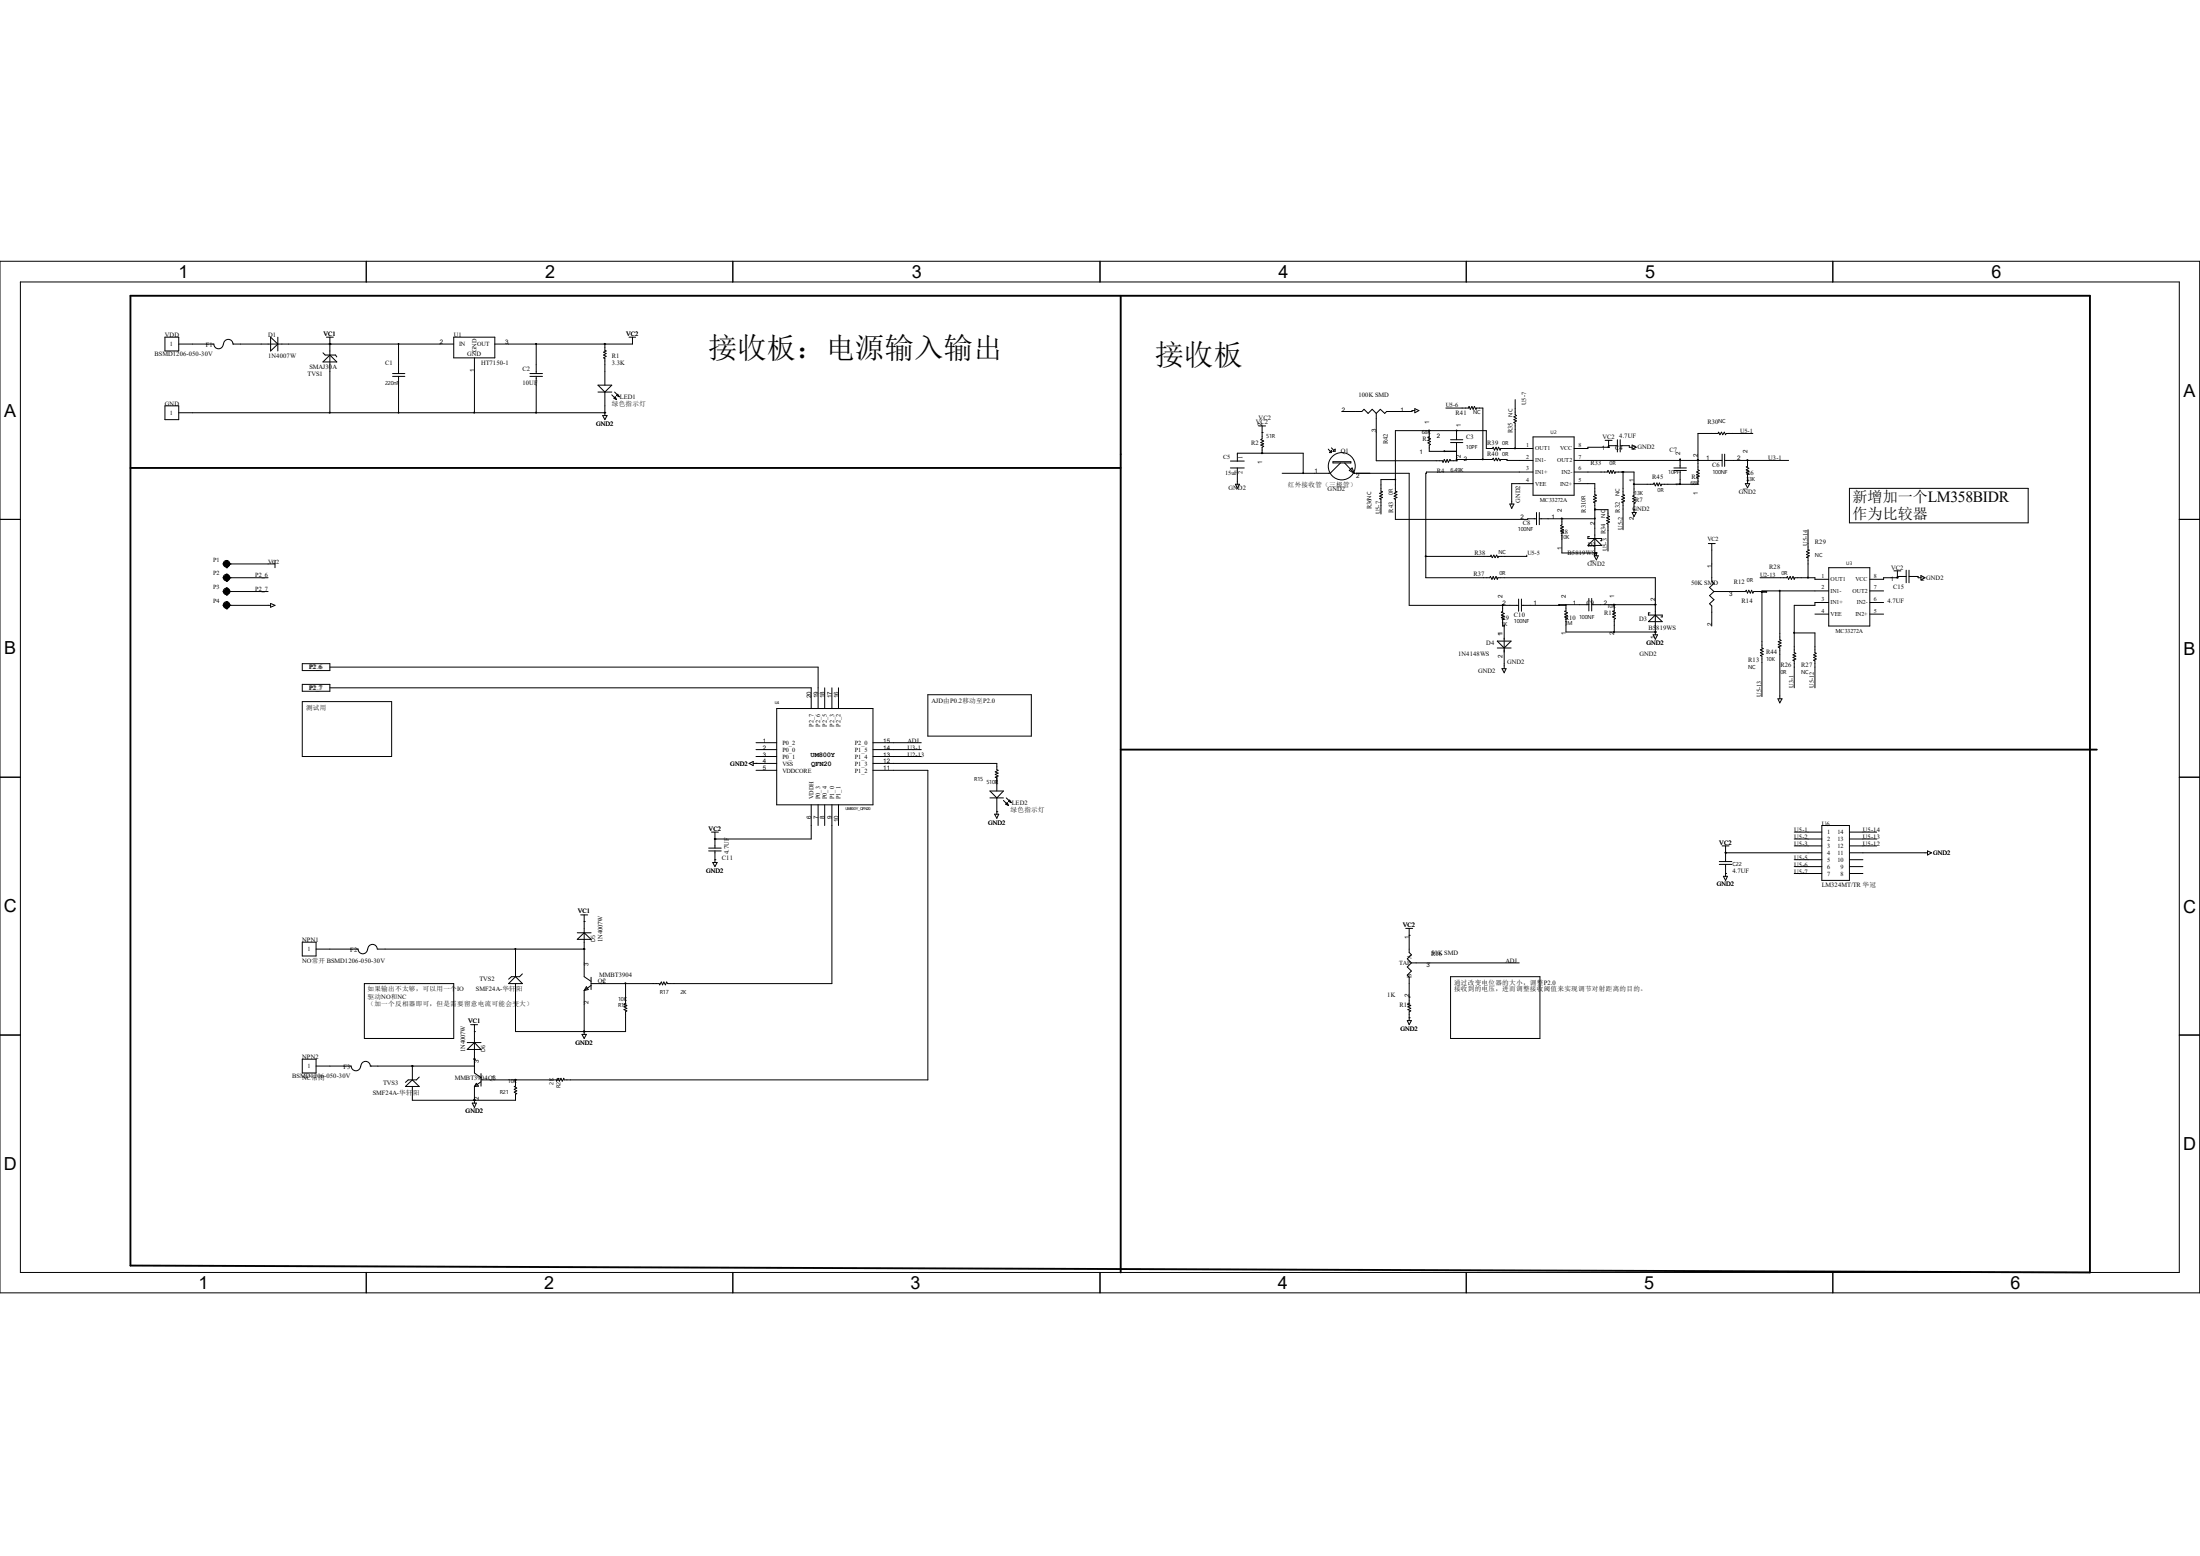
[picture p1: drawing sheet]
<svg xmlns="http://www.w3.org/2000/svg" width="297mm" height="210mm" viewBox="0 0 297 210" stroke-linecap="round" stroke-linejoin="round" font-family="sans-serif">
<g fill="none" stroke="#000" stroke-width=".14">
<path d="M0 35.3h297v139.2h-297zM2.8 38.1h291.4v133.6h-291.4zM49.4 35.3v2.8M98.9 35.3v2.8M148.5 35.3v2.8M198 35.3v2.8M247.4 35.3v2.8M22.3 45.5h1.8v1.9h-1.8zM22.3 54.8h1.8v1.8h-1.8zM24.1 46.4h4.8a.64 .64 0 0 0 .6 .7 .64 .64 0 0 0 .6-.7M24.1 55.7h57.6M36.5 45.5l1 .9-1 1z"/>
<path d="M37.5 45.5v1.9M43.6 47.6l.3 .3h1.4l.2 .3M44.1 45.5h.9M44.5 46.4h.1M44.5 47.9l1 1h-1.9zM44.5 45.5v10.2M53 50.8h1.7M53 50.4h1.7M53.8 46.4v4M53.8 50.8v4.9M61.3 46.4h-29.8a.64 .64 0 0 0-.7-.6 .64 .64 0 0 0-.6 .6M61.3 45.5h5.5v2.8h-5.5z"/>
<path d="M64.1 48.3v7.4M71.5 50.8h1.7M71.5 50.4h1.7M72.4 46.4v4M72.4 50.8v4.9M80.7 52h1.9l-.9 .9zM80.7 52.9h1.9M81.4 56.1h.6l-.3 .5zM81.7 46.4h.1M81.7 55.7h.1M81.7 46.4v.9l.1 .1-.3 .1 .3 .2-.3 .2 .3 .2-.3 .2 .2 .1v3.6M81.7 52.9v3.2"/>
<path d="M82.6 53.3l.6 .6M83 52.9l.6 .7M83.1 53.6l.1 .3-.3-.1zM83.2 53.4l.2-.2 .2 .4zM84.9 45.5h.9M85.4 45.5v.9h-18.6M169.9 57.5h1M170.4 58.4h.1M170.4 57.5v1.7l-.2 .2 .4 .1-.4 .2 .4 .2-.4 .2 .4 .1-.2 .2v.8M181.1 55.5h2.8l.2-.3 .6 .6 .6-.6 .5 .6M185.8 55.8v6.4h8.9l.1 .2 .2-.4 .2 .4 .2-.4 .1 .4 .2-.4 .1 .2h.8M191 55.4h-.4v.1h-3.4l-.3 .3-.5-.6-.6 .6"/>
<path d="M191 55.2l.6 .2-.6 .3zM193 58.1h.1M193 58.1v.9l-.2 .1 .3 .1-.3 .2 .3 .2-.3 .2 .3 .2-.1 .1v.8h3.6M195.2 55.1h3l.1-.2 .2 .3 .2-.3 .2 .3 .2-.3 .2 .3v-.1h.9v6.9M195.8 59.7h1.7M195.8 59.4h1.7M196.6 58.1h.1M196.6 58.1v1.3M196.6 59.7v2.5M204.6 53.9v2.1l.1 .1-.3 .2 .3 .2-.3 .1 .3 .2-.3 .2 .2 .1v3.4M207 59h5.5v7.8h-5.5zM216.7 59.4h.9"/>
<path d="M217.2 59.4v1M218.4 59.4v1.6M218.7 59.4v1.6M236.6 58.5h-3.6v.2l-.2-.4-.2 .4-.2-.4-.2 .4-.2-.4-.1 .2h-2.7v4.9l.2 .1-.3 .2 .3 .2-.3 .2 .3 .2-.3 .1 .1 .2v.8h-4.9l-.1 .2-.2-.4-.1 .4-.2-.4-.2 .4-.2-.4-.1 .2h-2.6M0 70.1h2.8M30.1 76.1h.1M30.1 78h.1M30.1 79.8h.1M30.1 79.8h6.1M30.1 76.1l.5 .5M30.1 76.1h7M30.1 78l.5 .4"/>
<path d="M30.1 78h6.1M30.1 79.8l.5 .5M30.2 76.2h.8v-.2h-.7v.2M30.2 78.1h.8v-.2h-.7v.2M30.3 79.8h.7v.1h-.8M30.3 79.7v.2M30.3 77.8v.4h.6v-.4h-.6M30.3 75.9v.4h.6v-.4h-.6M30.3 79.6v.5h.6v-.4h-.6M30.4 76.4h.4v-.5h-.4v.5M30.4 78.3h.4v-.6h-.4v.6M30.5 75.7v.8h.2v-.7h-.2"/>
<path d="M30.5 77.6v.8h.2v-.8h-.2M30.5 79.5h.2v.7h-.2zM30.6 76.6h.1M30.6 75.6h.1M30.6 78.4h.1M30.6 77.5h.1M30.6 79.4h.1M30.6 75.6l-.5 .5M30.6 75.6l.5 .5M30.6 75.6v1M30.6 77.5v.9M30.6 79.4v.9"/>
<path d="M30.6 77.5l-.5 .5M30.6 77.5l.5 .5M30.6 79.4l-.5 .4M30.6 79.4l.5 .4M31.1 76.1h.1M31.1 78h.1M31.1 79.8h.1M31.1 76.1l-.5 .5M31.1 78l-.5 .4M31.1 79.8l-.5 .5M37.1 75.6v1M166.1 63.2h1.9"/>
<path d="M166.1 62.2h1.9M166.8 65.4h.5l-.3 .5zM167 62.3v-1.1h8.9v2.7M167 63.2v2.2M170.4 61.2h.1M179.3 60.6l.3 .3M179.7 60.5l.3 .2M179.7 60.8v.3h-.2zM180 62.3h2.4v.2h-2.4zM180 60.9l.3-.3v.3zM181 62.5l-1.4 1.4h-6.5M181.5 62.5l1.3 1.4"/>
<path d="M182.2 63.5l.3-.3 .3 .7zM182.8 63.9h7.4v17.8h14.8M188.4 64.7h-2v1.6l.2 .1-.3 .2 .3 .2-.3 .2 .3 .1-.3 .2 .1 .1v2M192.5 75.1h.1M196.6 62.2h.1M196.6 62h4.9l.1-.2 .2 .4 .2-.4 .1 .4 .2-.4 .2 .4 .1-.2h.9v.1h3.5M200.2 62h.1M203.8 68h.6l-.3 .6zM206.1 74.9v.2h-3.8l-.1 .2-.1-.4-.3 .4-.1-.4-.2 .4-.2-.4-.1 .2h-8.7M207 60.5h-4.4l-.1 .2-.2-.3-.2 .3-.1-.3-.2 .3-.2-.3-.1 .1h-.8v-2.4h-12.3v8.2l.2 .1-.4 .2 .4 .2-.4 .2 .4 .1-.4 .2 .2 .1v2.7h17.8v-.1h1.2M207 63.7h-14.4v.2h-.1v14.1h8.6l.1-.2 .2 .4 .2-.4 .2 .4 .2-.4 .1 .4 .1-.2h21.3v7.7M207 65.3h-2.9v2.7"/>
<path d="M207.4 69.2v1.6M207.8 70h7.5M207.8 69.2v1.6M210.9 70h.1M210.9 70v.8l-.2 .2 .4 .1-.4 .2 .4 .2-.4 .2 .4 .1-.2 .2v2.6h4.6M212.5 62.1h20M212.5 65.3h2.8v1.5h.2l-.4 .2 .4 .2-.4 .2 .4 .2-.4 .2 .2 .1v7.1M212.5 63.7h4.5l.1-.2 .2 .4 .2-.4 .1 .4 .2-.4 .2 .4 .1-.2h2.5v3.1l-.2 .2 .4 .1-.4 .2 .4 .2-.4 .2 .4 .2-.2 .1v1.2M214.4 73.6l.9-.9 .9 .9zM214.6 72.4h-.2v.3h1.8v.3h-.1M215.2 75h.6l-.3 .6zM215.3 68.7h.1"/>
<path d="M215.3 68.8h.1M215.3 68.8h1.8v.8l.2 .1-.4 .2 .4 .2-.4 .2 .4 .1-.4 .3h.2v3.7M215.5 74.6h.1M215.5 74.6v.4M217.2 60.4h.1M217.2 60.2h1.2M217.2 60.4h-2.8v.1h-1.9M218.7 60.2h1.3v.2h.3M218.9 63.7h.1M219.1 63.7h.1M219.1 63.7v3.1h.2l-.4 .2 .4 .2-.4 .2 .4 .2-.4 .2 .2 .1v3.6M220.3 60.1l.6 .3-.6 .2z"/>
<path d="M220.3 69.2h.6l-.3 .5zM220.6 68.8h.1M226 63.2h1.7M226 63.5h1.7M226.8 61.9v1.3M226.8 63.5v1.9M229.2 62.1h.1M230.6 73.4h1M231.1 73.4v5l.3 .3-.6 .6 .6 .5M231.4 79.8h4.2l.2-.1 .1 .4 .2-.4 .2 .4 .2-.4 .1 .4 .2-.3h1.7v.1h-.6M231.4 79.8l-.6 .6 .6 .5-.6 .6 .3 .3v2.7M232.5 61.3v1.6"/>
<path d="M232.8 62.1h8.7M232.8 61.3v1.6M235.6 65.3h.6l-.3 .5zM235.9 62.1h.1M235.9 64.9h.1M235.9 62.1v.8l-.1 .1 .3 .2-.3 .2 .3 .2-.3 .2 .3 .2-.2 .1v1.2M237.6 78h3.6l.1-.2 .2 .4 .2-.4 .2 .4 .2-.4 .1 .4 .1-.2h2.7v.2h1.9M240.3 79.8v6.5l.2 .1-.4 .2 .4 .2-.4 .2 .4 .2-.4 .1 .2 .2v6.8M244.1 71.5v2.7l.2 .1-.4 .2 .4 .1-.4 .2 .4 .2-.4 .2 .2 .1v2.7M246.9 76.6h5.5v7.9h-5.5zM246.9 79.8h-9v7.7h.1l-.3 .2 .3 .2-.3 .2 .3 .2-.3 .2 .2 .1v5.4M249.7 65.9h24.1v4.7h-24.1z"/>
<path d="M252.4 79.8h1.9M255.7 77h.9M256.2 78h.1M256.2 78h-1.9v.2h-1.9M256.2 77.8h1.1M256.2 77v1M257.3 77v1.7M257.7 77.8h1.3v.2h.3M257.7 77v1.7M259.3 77.7l.6 .3-.6 .3zM294.2 70.1h2.8M30.1 81.7h.1"/>
<path d="M30.1 81.7h6.4M30.1 81.7l.5 .5M30.3 81.6h.7v.2h-.8M30.3 81.6v.2M30.3 81.5h.6v.4h-.6zM30.4 80.1h.4v-.6h-.4v.6M30.4 81.4v.6M30.4 81.4h.4v.6h-.4M30.5 81.3h.2v.8h-.2zM30.6 80.3h.1M30.6 82.2h.1M30.6 81.2h.1"/>
<path d="M30.6 81.2v1M30.6 81.2l-.5 .5M30.6 81.2l.5 .5M31.1 81.7h.1M31.1 81.7l-.5 .5M36.5 81.4l.6 .3-.6 .3zM40.8 89.6h3.7v.9h-3.7zM40.8 92.4h3.7v.9h-3.7zM40.8 94.7h12.1v7.4h-12.1zM44.5 92.8h65v2.8M44.5 90h65.9v5.6M104.9 95.6h13v13h-13z"/>
<path d="M111.3 92.8v2.8M112.3 92.8v2.8M113.2 92.8v2.8M125.3 93.8h13.9v5.6h-13.9zM202.1 87.5h1.9M202.1 86.5h1.9l-.9 1zM202.8 90.3h.5l-.2 .5zM202.9 81.7h.1M202.9 81.7v.8l-.2 .1 .4 .2-.4 .2 .4 .2-.4 .2 .4 .2-.2 .1v.8h.2M203.1 84.4v5.9M205 80.9v1.6M205.4 81.7h6"/>
<path d="M205.4 80.9v1.6M211.4 81.6v.9h-.2l.4 .2-.4 .2 .4 .2-.4 .2 .4 .2-.2 .1v1.7h12.1M214.5 81.6h-4v.1M214.5 80.8v1.7M214.9 81.6h8.6M214.9 80.8v1.7M217.9 81.6h.1M217.9 81.6v.9h-.2l.4 .2-.4 .2 .4 .2-.4 .2 .4 .2-.2 .1v1.7M222.5 83.9l1-.9 .9 .9zM222.8 82.7h-.3v.3h1.9v.3h-.2M223.2 85.7h.6l-.3 .6zM223.5 85.3h.1"/>
<path d="M223.5 81.6h.1M240 94.3h.6l-.3 .6zM242.2 85.4h2.8v2.7l.2 .1-.3 .2 .3 .2-.3 .1 .3 .2-.3 .2 .1 .1v3.6M245 82.9h1.9M246.9 81.3h-1.9v.4h-2.8v6.4l.2 .1-.3 .2 .3 .2-.3 .1 .3 .2-.3 .2 .1 .1v3.6M252.4 81.3h1.9M252.4 82.9h1.9M0 104.9h2.8M95.7 114.9h1.7M95.7 114.5h1.7M96.1 112.3h.9M96.2 116.4h.6l-.3 .6z"/>
<path d="M96.5 113.2h.1M96.5 116h.1M96.5 112.3v2.2M96.5 114.9v1.5M101.1 103l.6-.2v.5zM101.7 103h3.2M102.1 103h.1M102.1 102.1h2.8M102.1 100.2h2.8M102.1 101.2h2.8M102.1 104h2.8M109.5 108.6v4.6h-13"/>
<path d="M110.4 108.6v2.8M111.3 108.6v2.8M112.3 108.6v24.2h-22.2l-.1-.3-.2 .4-.2-.4-.1 .4-.2-.4-.2 .4-.1-.1h-9.2M113.2 108.6v2.8M117.9 102.1h6.5M117.9 104h7.4v41.8h-49.1l-.1-.3-.2 .4-.2-.4-.2 .4-.1-.4-.3 .4v-.1h-10.2M117.9 100.2h6.5M117.9 101.2h6.5M117.9 103h16.7v.9l.1 .1-.3 .2 .3 .2-.3 .1 .3 .2-.3 .2 .2 .1M133.6 106.8h1.9l-.9 .9zM133.6 107.7h1.9M134.3 109.9h.5l-.2 .5z"/>
<path d="M134.6 109.6h.1M134.6 104.9v1.9M134.6 107.7v2.2M135.5 108l.6 .7M135.8 108.5l.2-.2 .1 .4zM135.8 107.7l.7 .6M136.1 108.2l.2-.2 .2 .3zM232.1 116.7h1.7M232.1 116.3h1.7M232.5 114.2h.9M232.7 118.3h.5l-.2 .5zM233 115.1h.1"/>
<path d="M233 117.9h.1M233 115.1h13M233 114.2v2.1M233 116.7v1.6M242.2 112.3h3.8M242.2 113.2h3.8M242.2 114.2h3.8M242.2 116h3.8M242.2 117h3.8M242.2 117.9h3.8M246 111.4h3.7v7.4h-3.7zM249.7 112.3h3.7"/>
<path d="M249.7 113.2h3.7M249.7 114.2h3.7M249.7 115.1h10.5M249.7 116h1.8M249.7 117h1.8M249.7 117.9h1.8M260.2 114.9l.6 .2-.6 .3zM294.2 104.9h2.8M0 139.7h2.8M40.8 127.2h1.9v1.8h-1.9zM49.2 132.8h12.1v7.4h-12.1zM49.6 128.1a.64 .64 0 0 1-.6 .6 .64 .64 0 0 1-.7-.6h-5.6"/>
<path d="M49.7 128.1a.64 .64 0 0 1 .6-.6 .64 .64 0 0 1 .6 .6M51 128.1h27.9M63.5 138.3h1M64.1 139.2h.1M64.1 138.3v6.5l.8 .7M68.7 132.8l.9-1 .9 1zM69.6 128.1v3.7M69.6 132.8v6.4h14.9v-2.6l.1-.2-.4-.1 .4-.2-.4-.2 .4-.2-.4-.1 .3-.2v-2.6M70.5 131.4l-.4 .4h-1.1l-.3 .4M77.9 125.9h1.9M77.9 126.8l1-.9 .9 .9zM78.4 123.5h.9"/>
<path d="M78.6 139.6h.6l-.3 .6zM78.9 128.1h.1M78.9 139.2h.1M78.9 124.4h.1M78.9 123.5v8.3l.9 .7M78.9 133.7v5.9M79.2 133.2l.2 .4-.5 .1zM79.8 133l-.9 .7M79.8 131.9v1.7M189.8 125.3h.9M190 137.8h.5l-.3 .5zM190.2 137.4h.1"/>
<path d="M190.2 134.6h.1M190.2 126.2h.1M190.2 125.3v3.3l.3 .3-.5 .5 .5 .6M190.5 130h14.6M190.5 130l-.5 .5 .5 .6-.5 .5 .2 .3v3.5l-.1 .2 .4 .1-.4 .2 .4 .2-.4 .2 .4 .1-.3 .2v1.2M195.8 131.8h12.1v8.4h-12.1zM294.2 139.7h2.8M40.8 143h1.9v1.8h-1.9zM48.7 143.9a.64 .64 0 0 1-.7 .6 .64 .64 0 0 1-.6-.6h-4.7M48.7 143.9a.64 .64 0 0 1 .7-.6 .64 .64 0 0 1 .6 .6h14.1M54.7 146.6l1-.8 .9 .8zM55.7 143.9h.1"/>
<path d="M55.7 143.9v1.9M56.6 145.4l-.4 .4h-1.1l-.4 .3M63.1 140.7h1.8M63.1 141.6l1-.9 .8 .9zM63.8 148.9h.5l-.2 .6zM64.1 148.5h.1M64.1 143h.1M64.1 146.6v2.3M64.3 146.2l.3 .4h-.5zM64.9 146l-.8 .6M64.9 144.9v1.7M69.6 145.8h.1"/>
<path d="M69.6 145.8v.8h-.2l.4 .3-.4 .1 .4 .2-.4 .2 .4 .2-.2 .1v.8h-13.9v-1.9M49.4 171.7v2.8M98.9 171.7v2.8M148.5 171.7v2.8M198 171.7v2.8M247.4 171.7v2.8"/>
<circle cx="30.6" cy="76.1" r=".44"/>
<circle cx="30.6" cy="78" r=".44"/>
<circle cx="30.6" cy="79.8" r=".44"/>
<circle cx="181.1" cy="62.9" r="1.83"/>
<circle cx="30.6" cy="81.7" r=".44"/>
</g>
<path d="M17.6 39.9h264.6v131.8l-264.6-.9zM151.3 39.9v131.8M17.6 63.2h133.7M151.3 101.2h131.8" fill="none" stroke="#000" stroke-width=".25"/>
<g fill="#000" stroke="#000" stroke-width=".14">
<path d="M53.8 46.4v.1z" fill-rule="evenodd"/>
<path d="M53.8 55.6v.2z" fill-rule="evenodd"/>
<path d="M64 55.6v.2z" fill-rule="evenodd"/>
<path d="M196.6 58.1v.1z" fill-rule="evenodd"/>
<path d="M175.9 63.8v.1z" fill-rule="evenodd"/>
<path d="M188.4 64.7v.1z" fill-rule="evenodd"/>
<path d="M195 60.9v.1z" fill-rule="evenodd"/>
<path d="M196.6 62v.1z" fill-rule="evenodd"/>
<path d="M215.3 69.9v.1z" fill-rule="evenodd"/>
<path d="M215.3 68.7v.2z" fill-rule="evenodd"/>
<path d="M215.4 74.6l.1 .1z" fill-rule="evenodd"/>
<path d="M219.1 63.6v.2z" fill-rule="evenodd"/>
<path d="M202.8 81.6l.1 .1z" fill-rule="evenodd"/>
<path d="M210.5 81.6v.1z" fill-rule="evenodd"/>
<path d="M217.9 85.3v.1z" fill-rule="evenodd"/>
<path d="M217.9 81.6v.1z" fill-rule="evenodd"/>
<path d="M64 148.4v.1z" fill-rule="evenodd"/>
<path d="M64 148.4v.1z" fill-rule="evenodd"/>
<path d="M64 142.9v.1z" fill-rule="evenodd"/>
<circle cx="44.5" cy="55.7" r=".06"/>
<circle cx="44.5" cy="46.4" r=".06"/>
<circle cx="72.4" cy="46.4" r=".06"/>
<circle cx="72.4" cy="55.7" r=".06"/>
<circle cx="81.6" cy="46.4" r=".06"/>
<circle cx="81.6" cy="55.7" r=".06"/>
<circle cx="192.9" cy="58.1" r=".06"/>
<circle cx="170.4" cy="61.2" r=".06"/>
<circle cx="192.5" cy="75.1" r=".06"/>
<circle cx="200.2" cy="62" r=".06"/>
<circle cx="204.5" cy="60.5" r=".06"/>
<circle cx="210.8" cy="70" r=".06"/>
<circle cx="217.1" cy="60.3" r=".06"/>
<circle cx="220.6" cy="65.3" r=".06"/>
<circle cx="226.8" cy="62.1" r=".06"/>
<circle cx="226.8" cy="65.3" r=".06"/>
<circle cx="229.2" cy="62.1" r=".06"/>
<circle cx="235.9" cy="62.1" r=".06"/>
<circle cx="237.8" cy="79.9" r=".06"/>
<circle cx="240.3" cy="79.7" r=".06"/>
<circle cx="244.1" cy="78" r=".06"/>
<circle cx="256.1" cy="78" r=".06"/>
<circle cx="223.5" cy="85.3" r=".06"/>
<circle cx="223.5" cy="81.6" r=".06"/>
<circle cx="242.2" cy="85.4" r=".06"/>
<circle cx="96.5" cy="113.2" r=".06"/>
<circle cx="232.9" cy="115.1" r=".06"/>
<circle cx="69.6" cy="128.1" r=".06"/>
<circle cx="78.8" cy="128.1" r=".06"/>
<circle cx="78.8" cy="139.2" r=".06"/>
<circle cx="84.4" cy="132.7" r=".06"/>
<circle cx="55.6" cy="143.9" r=".06"/>
<circle cx="69.6" cy="145.7" r=".06"/>
</g>
<g font-size="3.9">
<text x="95.6" y="48.3">接收板：电源输入输出</text>
<text x="155.9" y="49.2">接收板</text>
</g>
<g font-size="2.4">
<text x="24.1" y="37.5">1</text>
<text x="73.6" y="37.5">2</text>
<text x="123.1" y="37.5">3</text>
<text x="172.6" y="37.5">4</text>
<text x="222.1" y="37.5">5</text>
<text x="268.8" y="37.5">6</text>
<text x="294.8" y="53.6">A</text>
<text x=".6" y="56.3">A</text>
<text x=".6" y="88.3">B</text>
<text x="294.8" y="88.4">B</text>
<text x=".5" y="123.1">C</text>
<text x="294.7" y="123.2">C</text>
<text x="294.7" y="155.2">D</text>
<text x=".5" y="157.9">D</text>
<text x="26.8" y="174">1</text>
<text x="73.4" y="174">2</text>
<text x="122.9" y="174">3</text>
<text x="172.5" y="174">4</text>
<text x="222" y="174">5</text>
<text x="271.4" y="174">6</text>
</g>
<g font-size="2">
<text x="250.1" y="67.8">新增加一个LM358BIDR</text>
<text x="250.1" y="70">作为比较器</text>
</g>
<g font-size="1">
<text x="109.4" y="102.1">UM800Y</text>
<text x="109.5" y="103.4">QFN20</text>
</g>
<g font-size=".9">
<text x="22.3" y="45.5">VDD</text>
<text x="27.8" y="46.8">F1</text>
<text x="36.2" y="45.5">D1</text>
<text x="43.7" y="45.3">VC1</text>
<text x="61.3" y="45.5">U1</text>
<text x="84.5" y="45.3">VC2</text>
<text x="20.9" y="48">BSMD1206-050-30V</text>
<text x="36.2" y="48.3">1N4007W</text>
<text x="41.5" y="50.8">TVS1</text>
<text x="41.8" y="49.9">SMAJ30A</text>
<text x="52" y="49.2">C1</text>
<text x="63.1" y="48.1">GND</text>
<text x="64.9" y="49.2">HT7150-1</text>
<text x="70.5" y="50.1">C2</text>
<text x="70.5" y="52">10UF</text>
<text x="82.6" y="48.3">R1</text>
<text x="82.6" y="49.2">3.3K</text>
<text x="83.7" y="53.8">LED1</text>
<text x="183.4" y="53.6">100K SMD</text>
<text x="22.3" y="54.8">GND</text>
<text x="80.5" y="57.4">GND2</text>
<text x="82.6" y="54.8">绿色指示灯</text>
<text x="169.5" y="57.3">VC2</text>
<text x="169.9" y="56.6">VC2</text>
<text x="187.4" y="59.9" transform="rotate(-90 187.4 59.9)">R42</text>
<text x="192.1" y="59.5">R3</text>
<text x="196.5" y="56">R41</text>
<text x="198" y="59.2">C3</text>
<text x="204.2" y="58.5" transform="rotate(-90 204.2 58.5)">R35</text>
<text x="216.3" y="59.2">VC2</text>
<text x="218.6" y="59.1">4.7UF</text>
<text x="230.5" y="57.3">R30</text>
<text x="168.9" y="60.1">R2</text>
<text x="173.9" y="65.7">红外接收管（三极管）</text>
<text x="181" y="61.2">Q1</text>
<text x="194" y="63.8">R4</text>
<text x="200.8" y="60.1">R39</text>
<text x="200.8" y="61.6">R40</text>
<text x="214.7" y="62.8">R33</text>
<text x="218.1" y="60.7">C4</text>
<text x="223.1" y="64.7">R45</text>
<text x="225.4" y="61">C7</text>
<text x="228.3" y="64.6">R5</text>
<text x="231.1" y="63">C6</text>
<text x="235.8" y="64.1">R6</text>
<text x="238.7" y="62.1">U3-1</text>
<text x="165.9" y="66.1">GND2</text>
<text x="179.2" y="66.3">GND2</text>
<text x="185.2" y="68.8" transform="rotate(-90 185.2 68.8)">R36</text>
<text x="188.1" y="69.2" transform="rotate(-90 188.1 69.2)">R43</text>
<text x="205.2" y="67.9" transform="rotate(-90 205.2 67.9)">GND2</text>
<text x="205.6" y="70.8">C8</text>
<text x="214.1" y="69.2" transform="rotate(-90 214.1 69.2)">R31</text>
<text x="218.7" y="69.2" transform="rotate(-90 218.7 69.2)">R32</text>
<text x="220.4" y="69">GND2</text>
<text x="220.8" y="67.8">R7</text>
<text x="234.7" y="66.6">GND2</text>
<text x="198.9" y="77.7">R37</text>
<text x="199.1" y="74.8">R38</text>
<text x="210.7" y="72.1">R8</text>
<text x="211.6" y="74.9">B5819WS</text>
<text x="214.3" y="76.4">GND2</text>
<text x="214.4" y="73.8">D2</text>
<text x="216.7" y="72.1" transform="rotate(-90 216.7 72.1)">R34</text>
<text x="238.8" y="76.8">R28</text>
<text x="245" y="73.4">R29</text>
<text x="255.3" y="76.9">VC2</text>
<text x="202.7" y="83.7">R9</text>
<text x="204.4" y="83.3">C10</text>
<text x="211.2" y="83.7">R10</text>
<text x="214.2" y="81.7">C9</text>
<text x="216.6" y="83">R11</text>
<text x="221.3" y="83.8">D3</text>
<text x="228.3" y="78.9">50K SMD</text>
<text x="234.1" y="78.9">R12</text>
<text x="235.1" y="81.4">R14</text>
<text x="254.8" y="81.4">4.7UF</text>
<text x="255.6" y="79.5">C15</text>
<text x="196.8" y="88.6">1N4148WS</text>
<text x="200.7" y="87">D4</text>
<text x="203.5" y="89.6">GND2</text>
<text x="221.3" y="88.5">GND2</text>
<text x="222.3" y="87.1">GND2</text>
<text x="222.5" y="85">B5819WS</text>
<text x="236" y="89.4">R13</text>
<text x="238.4" y="88.3">R44</text>
<text x="41.3" y="95.8">测试用</text>
<text x="41.7" y="90.3">P2_6</text>
<text x="41.7" y="93.1">P2_7</text>
<text x="41.8" y="90.3">P2.6</text>
<text x="41.8" y="93.1">P2.7</text>
<text x="125.8" y="94.9">AJD由P0.2移动至P2.0</text>
<text x="199.6" y="90.9">GND2</text>
<text x="240.4" y="90">R26</text>
<text x="243.2" y="90">R27</text>
<text x="122.5" y="101.2">U3-1</text>
<text x="122.5" y="100.2">ADJ</text>
<text x="98.6" y="103.3">GND2</text>
<text x="122.5" y="102.1">U2-13</text>
<text x="95.7" y="112.1">VC2</text>
<text x="133.4" y="111.3">GND2</text>
<text x="136.4" y="109.6">绿色指示灯</text>
<text x="136.6" y="108.6">LED2</text>
<text x="242.2" y="112.3">U5-1</text>
<text x="242.2" y="113.2">U5-2</text>
<text x="246" y="111.4">U6</text>
<text x="251.5" y="112.3">U5-14</text>
<text x="251.5" y="113.2">U5-13</text>
<text x="95.3" y="117.8">GND2</text>
<text x="97.5" y="116">C11</text>
<text x="98.4" y="115.2" transform="rotate(-90 98.4 115.2)">4.7UF</text>
<text x="231.8" y="119.6">GND2</text>
<text x="232.1" y="114">VC2</text>
<text x="233.9" y="117.8">4.7UF</text>
<text x="242.2" y="114.2">U5-3</text>
<text x="242.2" y="116">U5-5</text>
<text x="242.2" y="117">U5-6</text>
<text x="242.2" y="117.9">U5-7</text>
<text x="246" y="119.8">LM324MT/TR 华冠</text>
<text x="251.5" y="114.2">U5-12</text>
<text x="261" y="115.4">GND2</text>
<text x="78" y="123.3">VC1</text>
<text x="189.4" y="125.1">VC2</text>
<text x="40.8" y="127.2">NPN1</text>
<text x="40.8" y="130">NO常开 BSMD1206-050-30V</text>
<text x="47.3" y="128.4">F2</text>
<text x="80.9" y="131.8">MMBT3904</text>
<text x="81.3" y="127.2" transform="rotate(-90 81.3 127.2)">1N4007W</text>
<text x="193.2" y="129">R16</text>
<text x="193.2" y="128.9">50K SMD</text>
<text x="203.2" y="130">ADJ</text>
<text x="49.6" y="133.8">如果输出不太够，可以用一个IO</text>
<text x="49.6" y="134.8">驱动NO和NC</text>
<text x="49.6" y="135.7">（加一个反相器即可，但是需要留意电流可能会变大）</text>
<text x="64.3" y="133.8">SMF24A-华轩阳</text>
<text x="64.7" y="132.5">TVS2</text>
<text x="80.7" y="132.7">Q2</text>
<text x="187.3" y="134.6">1K</text>
<text x="188.9" y="136">R19</text>
<text x="196.3" y="132.9">通过改变电位器的大小，调整P2.0</text>
<text x="196.3" y="133.8">接收到的电压，进而调整接收阈值来实现调节对射距离的目的。</text>
<text x="40.8" y="143">NPN2</text>
<text x="62.8" y="142" transform="rotate(-90 62.8 142)">1N4007W</text>
<text x="63.2" y="138.1">VC1</text>
<text x="77.7" y="141">GND2</text>
<text x="189.1" y="139.1">GND2</text>
<text x="39.5" y="145.5">BSMD1206-050-30V</text>
<text x="40.8" y="145.8">NC常闭</text>
<text x="46.4" y="144.2">F3</text>
<text x="50.3" y="147.8">SMF24A-华轩阳</text>
<text x="51.7" y="146.4">TVS3</text>
<text x="61.4" y="145.8">MMBT3904Q3</text>
<text x="62.9" y="150.3">GND2</text>
</g>
<g font-size=".8">
<text x="22.9" y="46.7">1</text>
<text x="59.4" y="46.4">2</text>
<text x="62" y="46.7">IN</text>
<text x="64.3" y="47.5" transform="rotate(-90 64.3 47.5)">GND</text>
<text x="64.4" y="46.7">OUT</text>
<text x="68.2" y="46.4">3</text>
<text x="52" y="52">220nF</text>
<text x="64" y="50.2" transform="rotate(-90 64 50.2)">1</text>
<text x="22.9" y="56">1</text>
<text x="170.4" y="57.5" transform="rotate(-90 170.4 57.5)">2</text>
<text x="170.9" y="59.2">51R</text>
<text x="181.1" y="55.5">2</text>
<text x="185.8" y="58.3" transform="rotate(-90 185.8 58.3)">3</text>
<text x="189.1" y="55.5">1</text>
<text x="191.9" y="58.6">68K</text>
<text x="192.9" y="57.2" transform="rotate(-90 192.9 57.2)">1</text>
<text x="194" y="59.2">2</text>
<text x="195.2" y="54.9">U5-6</text>
<text x="197.2" y="57.7" transform="rotate(-90 197.2 57.7)">1</text>
<text x="198.9" y="55.8">NC</text>
<text x="204.2" y="56.2" transform="rotate(-90 204.2 56.2)">NC</text>
<text x="206" y="54.7" transform="rotate(-90 206 54.7)">U5-7</text>
<text x="231.9" y="57.1">NC</text>
<text x="234.9" y="58.4">U5-1</text>
<text x="165.1" y="61.9">C5</text>
<text x="165.4" y="64.1">15uF</text>
<text x="167.7" y="63.9" transform="rotate(-90 167.7 63.9)">2</text>
<text x="167.7" y="61.9" transform="rotate(-90 167.7 61.9)">1</text>
<text x="170.4" y="62.6" transform="rotate(-90 170.4 62.6)">1</text>
<text x="177.5" y="63.9">1</text>
<text x="183.1" y="64.5">2</text>
<text x="191.6" y="61.3">1</text>
<text x="195.8" y="63.7">6.49K</text>
<text x="197.2" y="61.8" transform="rotate(-90 197.2 61.8)">2</text>
<text x="197.6" y="62.2">2</text>
<text x="197.9" y="60.6">10PF</text>
<text x="202.8" y="60.1">0R</text>
<text x="202.8" y="61.6">0R</text>
<text x="206" y="60.4">1</text>
<text x="206" y="61.9">2</text>
<text x="206" y="63.5">3</text>
<text x="206" y="65.1">4</text>
<text x="207.3" y="60.8">OUT1</text>
<text x="207.3" y="62.4">IN1-</text>
<text x="207.3" y="64">IN1+</text>
<text x="207.3" y="65.5">VEE</text>
<text x="210.2" y="62.4">OUT2</text>
<text x="210.6" y="60.8">VCC</text>
<text x="210.6" y="65.5">IN2+</text>
<text x="210.8" y="64">IN2-</text>
<text x="213.1" y="60.4">8</text>
<text x="213.1" y="61.9">7</text>
<text x="213.1" y="63.5">6</text>
<text x="213.1" y="65.1">5</text>
<text x="216.2" y="60.7">1</text>
<text x="217.3" y="62.7">0R</text>
<text x="220.4" y="60.7">2 GND2</text>
<text x="220.6" y="65.1" transform="rotate(-90 220.6 65.1)">1</text>
<text x="225.2" y="64">10PF</text>
<text x="226.8" y="65.7" transform="rotate(-90 226.8 65.7)">1</text>
<text x="226.8" y="61.5" transform="rotate(-90 226.8 61.5)">2</text>
<text x="228.2" y="65.4">68K</text>
<text x="229.2" y="61.6" transform="rotate(-90 229.2 61.6)">2</text>
<text x="230.3" y="62.1">1</text>
<text x="231.2" y="64">100NF</text>
<text x="234.5" y="62.1">2</text>
<text x="235.8" y="64.9">33K</text>
<text x="235.9" y="61.2" transform="rotate(-90 235.9 61.2)">2</text>
<text x="185.1" y="67.4" transform="rotate(-90 185.1 67.4)">NC</text>
<text x="186.3" y="69.4" transform="rotate(-90 186.3 69.4)">U5-7</text>
<text x="188.1" y="66.8" transform="rotate(-90 188.1 66.8)">0R</text>
<text x="204.9" y="71.7">100NF</text>
<text x="205.3" y="70">2</text>
<text x="207.9" y="67.8">MC33272A</text>
<text x="209.5" y="70">1</text>
<text x="210.9" y="69.1" transform="rotate(-90 210.9 69.1)">2</text>
<text x="214" y="67.7" transform="rotate(-90 214 67.7)">0R</text>
<text x="215.3" y="70.8" transform="rotate(-90 215.3 70.8)">2</text>
<text x="216.7" y="69.8" transform="rotate(-90 216.7 69.8)">NC</text>
<text x="218.7" y="67" transform="rotate(-90 218.7 67)">NC</text>
<text x="219" y="71.5" transform="rotate(-90 219 71.5)">U5-2</text>
<text x="220.6" y="70.2" transform="rotate(-90 220.6 70.2)">2</text>
<text x="220.6" y="66.8">13K</text>
<text x="223.8" y="66.4">0R</text>
<text x="229.2" y="66.8" transform="rotate(-90 229.2 66.8)">1</text>
<text x="235.9" y="66.3" transform="rotate(-90 235.9 66.3)">1</text>
<text x="28.8" y="75.8">P1</text>
<text x="28.8" y="77.6">P2</text>
<text x="34.5" y="77.9">P2_6</text>
<text x="36.2" y="76.1">VC2</text>
<text x="202.3" y="74.7">NC</text>
<text x="202.4" y="77.6">0R</text>
<text x="206.2" y="74.8">U5-5</text>
<text x="210.7" y="72.8">10K</text>
<text x="210.9" y="74.2" transform="rotate(-90 210.9 74.2)">1</text>
<text x="215.3" y="75.9" transform="rotate(-90 215.3 75.9)">1</text>
<text x="217" y="74.4" transform="rotate(-90 217 74.4)">U5-3</text>
<text x="230.5" y="73.1">VC2</text>
<text x="231.1" y="76.6" transform="rotate(-90 231.1 76.6)">1</text>
<text x="237.6" y="77.9">U2-13</text>
<text x="240.5" y="77.6">0R</text>
<text x="244" y="73.7" transform="rotate(-90 244 73.7)">U5-14</text>
<text x="245" y="75.2">NC</text>
<text x="245.9" y="78">1</text>
<text x="253" y="78">8</text>
<text x="28.8" y="79.5">P3</text>
<text x="28.8" y="81.4">P4</text>
<text x="34.5" y="79.8">P2_7</text>
<text x="202.9" y="80.8" transform="rotate(-90 202.9 80.8)">2</text>
<text x="202.9" y="81.7">2</text>
<text x="207.1" y="81.7">1</text>
<text x="211.4" y="80.7" transform="rotate(-90 211.4 80.7)">2</text>
<text x="212.3" y="81.6">1</text>
<text x="213.2" y="83.5">100NF</text>
<text x="216.5" y="81.6">2</text>
<text x="216.9" y="82.1">10K</text>
<text x="217.9" y="80.7" transform="rotate(-90 217.9 80.7)">1</text>
<text x="223.5" y="81.2" transform="rotate(-90 223.5 81.2)">2</text>
<text x="233.4" y="80.4">3</text>
<text x="235.8" y="78.5">0R</text>
<text x="245.9" y="79.5">2</text>
<text x="245.9" y="81.2">3</text>
<text x="245.9" y="82.7">4</text>
<text x="247.1" y="78.4">OUT1</text>
<text x="247.1" y="80">IN1-</text>
<text x="247.1" y="81.6">IN1+</text>
<text x="247.1" y="83.1">VEE</text>
<text x="250.1" y="80">OUT2</text>
<text x="250.5" y="78.4">VCC</text>
<text x="250.5" y="83.1">IN2+</text>
<text x="250.7" y="81.6">IN2-</text>
<text x="253" y="79.5">7</text>
<text x="253" y="81.2">6</text>
<text x="253" y="82.7">5</text>
<text x="255.2" y="78.4">1</text>
<text x="259.4" y="78.4">2 GND2</text>
<text x="202.7" y="84.5">1K</text>
<text x="202.9" y="88.8" transform="rotate(-90 202.9 88.8)">2</text>
<text x="202.9" y="85.9" transform="rotate(-90 202.9 85.9)">11</text>
<text x="204.4" y="84.1">100NF</text>
<text x="211.2" y="84.4">1M</text>
<text x="211.4" y="85.8" transform="rotate(-90 211.4 85.8)">1</text>
<text x="217.9" y="85.8" transform="rotate(-90 217.9 85.8)">2</text>
<text x="223.5" y="86.2" transform="rotate(-90 223.5 86.2)">1</text>
<text x="231.1" y="84.5" transform="rotate(-90 231.1 84.5)">2</text>
<text x="238.4" y="89.2">10K</text>
<text x="247.8" y="85.4">MC33272A</text>
<text x="109.5" y="94.2" transform="rotate(-90 109.5 94.2)">20</text>
<text x="110.4" y="94.2" transform="rotate(-90 110.4 94.2)">19</text>
<text x="111.3" y="94.2" transform="rotate(-90 111.3 94.2)">18</text>
<text x="112.3" y="94.2" transform="rotate(-90 112.3 94.2)">17</text>
<text x="113.2" y="94.2" transform="rotate(-90 113.2 94.2)">16</text>
<text x="236" y="90.3">NC</text>
<text x="237.8" y="94" transform="rotate(-90 237.8 94)">U5-13</text>
<text x="240.4" y="91">0R</text>
<text x="242.1" y="92.8" transform="rotate(-90 242.1 92.8)">U3-1</text>
<text x="243.2" y="91">NC</text>
<text x="244.9" y="92.8" transform="rotate(-90 244.9 92.8)">U5-12</text>
<text x="103" y="100.2">1</text>
<text x="103" y="101.2">2</text>
<text x="105.6" y="100.5">P0_2</text>
<text x="105.6" y="101.5">P0_0</text>
<text x="109.8" y="98.1" transform="rotate(-90 109.8 98.1)">P2_7</text>
<text x="110.7" y="98.1" transform="rotate(-90 110.7 98.1)">P2_6</text>
<text x="111.6" y="98.1" transform="rotate(-90 111.6 98.1)">P2_5</text>
<text x="112.6" y="98.1" transform="rotate(-90 112.6 98.1)">P2_3</text>
<text x="113.5" y="98.1" transform="rotate(-90 113.5 98.1)">P2_2</text>
<text x="115.4" y="101.5">P1_5</text>
<text x="115.4" y="100.5">P2_0</text>
<text x="119.3" y="101.2">14</text>
<text x="119.3" y="100.2">15</text>
<text x="103" y="102.1">3</text>
<text x="103" y="103">4</text>
<text x="103" y="104">5</text>
<text x="105.6" y="102.4">P0_1</text>
<text x="105.6" y="103.3">VSS</text>
<text x="105.6" y="104.3">VDDCORE</text>
<text x="109.8" y="107.9" transform="rotate(-90 109.8 107.9)">VDDH</text>
<text x="110.7" y="107.9" transform="rotate(-90 110.7 107.9)">P0_3</text>
<text x="111.6" y="107.9" transform="rotate(-90 111.6 107.9)">P0_4</text>
<text x="112.6" y="107.9" transform="rotate(-90 112.6 107.9)">P1_0</text>
<text x="113.5" y="107.9" transform="rotate(-90 113.5 107.9)">P1_1</text>
<text x="115.4" y="104.3">P1_2</text>
<text x="115.4" y="103.3">P1_3</text>
<text x="115.4" y="102.4">P1_4</text>
<text x="119.3" y="104">11</text>
<text x="119.3" y="103">12</text>
<text x="119.3" y="102.1">13</text>
<text x="131.5" y="105.4">R15</text>
<text x="133.2" y="105.9">510R</text>
<text x="109.5" y="110.5" transform="rotate(-90 109.5 110.5)">6</text>
<text x="110.4" y="110.5" transform="rotate(-90 110.4 110.5)">7</text>
<text x="111.3" y="110.5" transform="rotate(-90 111.3 110.5)">8</text>
<text x="112.3" y="110.5" transform="rotate(-90 112.3 110.5)">9</text>
<text x="113.2" y="111" transform="rotate(-90 113.2 111)">10</text>
<text x="246.7" y="112.6">1</text>
<text x="246.7" y="113.5">2</text>
<text x="248.1" y="112.6">14</text>
<text x="248.1" y="113.5">13</text>
<text x="233.9" y="116.9">C22</text>
<text x="246.7" y="114.5">3</text>
<text x="246.7" y="115.4">4</text>
<text x="246.7" y="116.3">5</text>
<text x="246.7" y="117.3">6</text>
<text x="246.7" y="118.2">7</text>
<text x="248.1" y="114.5">12</text>
<text x="248.1" y="115.4">11</text>
<text x="248.1" y="116.3">10</text>
<text x="248.5" y="117.3">9</text>
<text x="248.5" y="118.2">8</text>
<text x="41.5" y="128.4">1</text>
<text x="79.5" y="130.4" transform="rotate(-90 79.5 130.4)">3</text>
<text x="80.4" y="127.2" transform="rotate(-90 80.4 127.2)">D5</text>
<text x="188.9" y="130.3">TAP</text>
<text x="190.2" y="126.7" transform="rotate(-90 190.2 126.7)">1</text>
<text x="190.5" y="132" transform="rotate(-90 190.5 132)">B</text>
<text x="190.5" y="129.5" transform="rotate(-90 190.5 129.5)">A</text>
<text x="192.6" y="130.6">3</text>
<text x="79.5" y="135.6" transform="rotate(-90 79.5 135.6)">2</text>
<text x="81.2" y="132.8">1</text>
<text x="83.4" y="136">R18</text>
<text x="83.4" y="135.1">10K</text>
<text x="89.1" y="134.2">R17</text>
<text x="91.9" y="134.2">2K</text>
<text x="190.2" y="134.6" transform="rotate(-90 190.2 134.6)">2</text>
<text x="64.6" y="143.4" transform="rotate(-90 64.6 143.4)">3</text>
<text x="65.5" y="142" transform="rotate(-90 65.5 142)">D6</text>
<text x="41.5" y="144.2">1</text>
<text x="64.6" y="148.5" transform="rotate(-90 64.6 148.5)">2</text>
<text x="66.3" y="145.8">1</text>
<text x="67.5" y="147.6">R21</text>
<text x="68.6" y="146.2">10K</text>
<text x="74.7" y="146.4" transform="rotate(-90 74.7 146.4)">2K</text>
<text x="75.7" y="146.9" transform="rotate(-90 75.7 146.9)">R20</text>
</g>
<g font-size=".7">
<text x="209.3" y="58.6">U2</text>
<text x="249.3" y="76.2">U3</text>
</g>
<g font-size=".5">
<text x="104.6" y="95">U4</text>
<text x="114.1" y="109.3">UM800Y_QFN20</text>
</g>
</svg>
